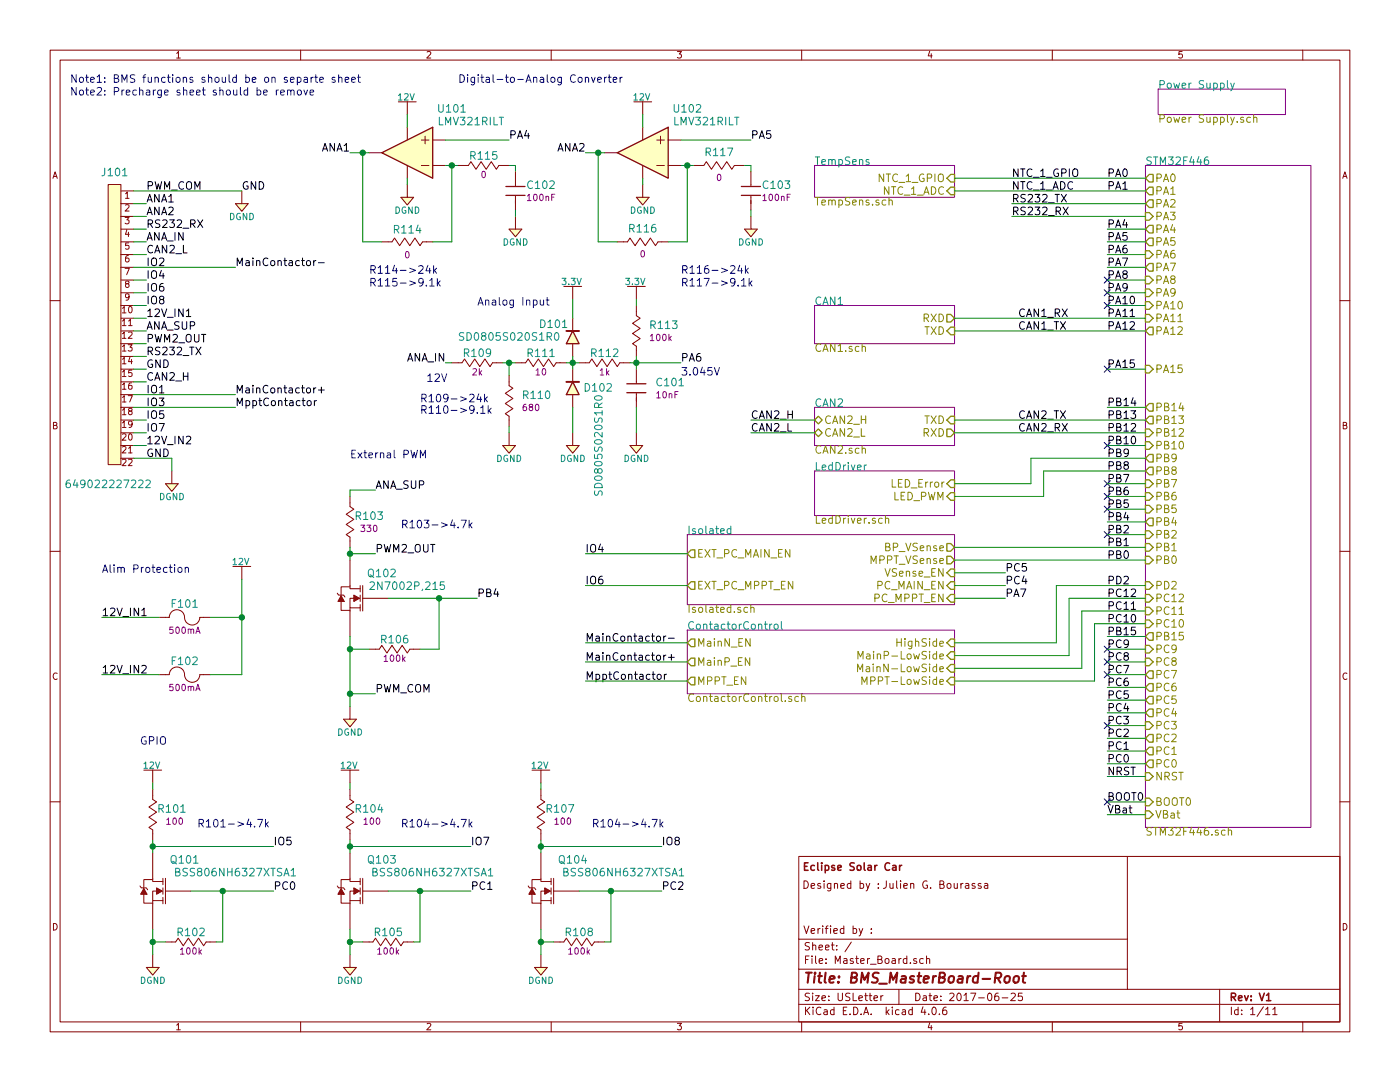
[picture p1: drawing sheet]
<svg xmlns="http://www.w3.org/2000/svg" width="279mm" height="216mm" viewBox="0 0 279 216" stroke-linecap="round" stroke-linejoin="round" font-family="sans-serif">
<g fill="none" stroke="#840000" stroke-width=".2">
<path d="M10 10h259.4v195.9h-259.4zM12 12h255.4v191.9h-255.4zM60 10v2M110 10v2M160 10v2M210 10v2M260 10v2M21.6 36.8h2.5v55.9h-2.5zM24.1 38.1h2.6M48.3 38.1v2.5h-1.3l1.3 1.6 1.2-1.6h-1.2M73.7 30.5h2.5M81.3 36.8v2.6h1.2l-1.2 1.5-1.3-1.5h1.3"/>
<path d="M81.3 20.3v2.6M81.3 25.4v2.5M81.3 33v2.6M84.1 33h1.5M84.1 27.9h1.5M84.8 27.2v1.5M86.4 33h2.5M86.4 27.9h2.5M91.4 33h1.3M92.7 33h.8zM93.5 33l.5-.7 1 1.5 1-1.5 1 1.5 1-1.5 1.1 1.5 .5-.8M99.6 33h.7z"/>
<path d="M100.3 33h1.3M102.9 34.3v2.8M102.9 39.1v2.8M120.6 30.5h2.6M128.3 36.8v2.6h1.2l-1.2 1.5-1.3-1.5h1.3M128.3 20.3v2.6M128.3 25.4v2.5M128.3 33v2.6M131.1 33h1.5M131.1 27.9h1.5M131.8 27.2v1.5M133.3 33h2.6"/>
<path d="M133.3 27.9h2.6M138.4 33h1.3M139.7 33h.8zM140.5 33l.5-.7 1 1.5 1-1.5 1 1.5 1-1.5 1 1.5 .6-.8M146.6 33h.7zM147.3 33h1.3M149.9 34.3v2.8M149.9 39.1v2.8M10 60h2M24.1 40.6h2.6M24.1 43.2h2.6M24.1 45.7h2.6"/>
<path d="M24.1 48.3h2.6M24.1 50.8h2.6M24.1 53.3h2.6M24.1 55.9h2.6M24.1 58.4h2.6M76.2 48.3h1.3M77.5 48.3h.7zM78.2 48.3l.5-.8 1.1 1.5 1-1.5 1 1.5 1-1.5 1 1.5 .5-.7M84.3 48.3h.8zM85.1 48.3h1.3M102.9 43.2v2.5h1.2l-1.2 1.5-1.3-1.5h1.3M114.3 57.2v2.5"/>
<path d="M123.2 48.3h1.3M124.5 48.3h.7zM125.2 48.3l.5-.8 1 1.5 1.1-1.5 1 1.5 1-1.5 1 1.5 .5-.7M127 57.2v2.5M131.3 48.3h.8zM132.1 48.3h1.2M149.9 43.2v2.5h1.2l-1.2 1.5-1.3-1.5h1.3M267.4 60h2M90.2 72.4h1.2M91.4 72.4h.8zM92.2 72.4l.5-.8 1 1.6 1-1.6 1.1 1.6 1-1.6 1 1.6 .5-.8M98.3 72.4h.8z"/>
<path d="M99.1 72.4h1.2M101.6 76.2v.8zM101.6 77l.8 .5-1.6 1 1.6 1-1.6 1 1.6 1-1.6 1.1 .8 .5M101.6 74.9v1.3M102.9 72.4h1.2M104.1 72.4h.8zM104.9 72.4l.5-.8 1 1.6 1-1.6 1.1 1.6 1-1.6 1 1.6 .5-.8M111 72.4h.8zM111.8 72.4h1.2M114.3 63.5v2.5M114.3 68.6v2.5M114.3 73.7v2.5"/>
<path d="M114.3 78.7v2.6M115.6 72.4h1.2M116.8 72.4h.8zM117.6 72.4l.5-.8 1 1.6 1-1.6 1.1 1.6 1-1.6 1 1.6 .5-.8M123.7 72.4h.8zM124.5 72.4h1.2M127 62.2v.8zM127 69.1v.8zM127 63l.8 .5-1.6 1 1.6 1-1.6 1 1.6 1.1-1.6 1 .8 .5M127 61v1.2M127 69.9v1.2M127 73.7v2.8"/>
<path d="M127 78.5v2.8M34.3 94v2.5h-1.3l1.3 1.5 1.3-1.5h-1.3M69.8 99.1v1.2M101.6 83.1v.7zM101.6 86.4v2.5h-1.3l1.3 1.5 1.3-1.5h-1.3M101.6 83.8v1.3M114.3 86.4v2.5h-1.3l1.3 1.5 1.3-1.5h-1.3M127 86.4v2.5h-1.3l1.3 1.5 1.3-1.5h-1.3M10 110h2M48.3 113v2.6M67.3 118.4l.3 .3h1l.2 .4M69.8 100.3v.8z"/>
<path d="M69.8 107.2v.8zM69.8 111.8v5.7h2.1M69.8 117.1h-1.7v1.6M69.8 101.1l.8 .5-1.5 1 1.5 1-1.5 1 1.5 1.1-1.5 1 .7 .5M69.8 108v1.2M70.6 119.4h-.8v1.9h2.1M71.9 116.8v1.3M71.9 118.7v1.3M72.4 116.8v5.1M72.4 119.4h5.1M267.4 110h2M31.7 123.2h1.3"/>
<path d="M31.7 134.6h1.3M33 123.2h.8zM33 134.6h.8zM33.8 123.2a1.57 1.57 0 0 1 1.8-1.5 1.57 1.57 0 0 1 1.3 1.9 1.53 1.53 0 0 0 1.7 1.1 1.53 1.53 0 0 0 1.3-1.5M33.8 134.6a1.57 1.57 0 0 1 1.8-1.5 1.57 1.57 0 0 1 1.3 1.9 1.53 1.53 0 0 0 1.7 1.1 1.53 1.53 0 0 0 1.3-1.5M39.9 123.2h.7zM39.9 134.6h.7zM40.6 123.2h1.3M40.6 134.6h1.3M68.1 120v1.8h1.7M68.6 120h.1M69.8 121.3v5.7"/>
<path d="M71.9 120.7v1.2M73.7 129.5h1.2M74.9 129.5h.8zM75.7 129.5l.5-.7 1 1.5 1-1.5 1 1.5 1.1-1.5 1 1.5 .5-.8M81.8 129.5h.7zM82.5 129.5h1.3M10 160h2M30.5 158.8v.7zM30.5 159.5l.7 .5-1.5 1 1.5 1.1-1.5 1 1.5 1-1.5 1 .8 .5M30.5 153.7v2.5M30.5 157.5v1.3M69.8 158.8v.7z"/>
<path d="M69.8 141v2.5h-1.2l1.2 1.5 1.3-1.5h-1.3M69.8 159.5l.8 .5-1.5 1 1.5 1.1-1.5 1 1.5 1-1.5 1 .7 .5M69.8 153.7v2.5M69.8 157.5v1.3M107.9 158.8v.7zM107.9 159.5l.8 .5-1.5 1 1.5 1.1-1.5 1 1.5 1-1.5 1 .7 .5M107.9 153.7v2.5M107.9 157.5v1.3M267.4 160h2M27.9 176.8l.3 .4h1l.3 .3M28.7 178.4v1.8h1.8M29.2 178.4h.1"/>
<path d="M30.5 165.6v.8zM30.5 170.2v5.7h2M30.5 175.5h-1.8v1.7M30.5 166.4v1.2M30.5 179.7v5.7M31.2 177.8h-.7v1.9h2M32.5 175.3v1.2M32.5 177.2v1.2M32.5 179.1v1.2M33 175.3v5M33 177.8h5.1M67.3 176.8l.3 .4h1l.2 .3"/>
<path d="M68.1 178.4v1.8h1.7M68.6 178.4h.1M69.8 165.6v.8zM69.8 170.2v5.7h2.1M69.8 175.5h-1.7v1.7M69.8 166.4v1.2M69.8 179.7v5.7M70.6 177.8h-.8v1.9h2.1M71.9 175.3v1.2M71.9 177.2v1.2M71.9 179.1v1.2M72.4 175.3v5"/>
<path d="M72.4 177.8h5.1M105.4 176.8l.3 .4h1l.2 .3M106.2 178.4v1.8h1.7M106.7 178.4h.1M107.9 165.6v.8zM107.9 170.2v5.7h2.1M107.9 175.5h-1.7v1.7M107.9 166.4v1.2M107.9 179.7v5.7M108.7 177.8h-.8v1.9h2.1M110 175.3v1.2M110 177.2v1.2"/>
<path d="M110 179.1v1.2M110.5 177.8h5.1M110.5 175.3v5M159.4 170.9h108v33h-108zM173.6 176.3l-.5 1.3-.3 .2M175.3 177.1v.2M175.3 176.4v.1M194.6 176.4a.37 .37 0 0 0-.6 .1l.1 .2 .5 .1v.2l-.2 .3-.4-.1M195.8 176.4a.37 .37 0 0 0-.6 .1l.1 .2 .5 .1 .1 .2-.3 .3-.4-.1M196.5 176.4h.6v.9M197.1 176.6l-.5 .1-.2 .2 .2 .4 .5-.1M225 170.9v26.5"/>
<path d="M30.5 190.5v2.5h-1.3l1.3 1.6 1.2-1.6h-1.2M33 188h1.3M34.3 188h.8zM35.1 188l.5-.8 1 1.5 1-1.5 1 1.5 1-1.5 1 1.5 .5-.7M41.1 188h.8zM41.9 188h1.3M69.8 190.5v2.5h-1.2l1.2 1.6 1.3-1.6h-1.3M72.4 188h1.3M73.7 188h.7zM74.4 188l.5-.8 1 1.5 1.1-1.5 1 1.5 1-1.5 1 1.5 .5-.7M80.5 188h.8zM81.3 188h1.2"/>
<path d="M107.9 190.5v2.5h-1.2l1.2 1.6 1.3-1.6h-1.3M110.5 188h1.3M111.8 188h.7zM112.5 188l.5-.8 1 1.5 1.1-1.5 1 1.5 1-1.5 1 1.5 .5-.7M118.6 188h.8zM119.4 188h1.2M159.4 197.4h108M159.4 193.4h65.6M159.4 187.4h65.6M169.9 188l-1.3 1.9M172.2 185.3l-.5 1.3-.3 .2M173.9 186.1v.2"/>
<path d="M173.9 185.3v.2M174.4 199.2l.7-.2v-.2l-.4-.1-.3 .2 .1 .7h.6M175.8 198.7v1M176.2 198.7l-.4 .3M179.4 197.4v3M182.9 191.3a.37 .37 0 0 0-.6 .2l.1 .2 .5 .1 .1 .2-.2 .3-.5-.1M184.3 191.3h-.5l-.3 .2 .1 .6 .2 .2 .5-.1M184.9 191.4l.2-.1h.4v1M184.9 190.8v1.5M199.2 198.2h-.4a1.11 1.11 0 0 0-.1 1.4l.4 .1 .2-.2 .1-.5-.3-.2h-.4l-.2 .2M200 199.1h1.1M201.8 198.3l.6-.1 .2 .4-.9 1.1h.9"/>
<path d="M204 198.2h-.7l-.1 .7 .2-.1h.5l.2 .2-.1 .5-.2 .2-.6-.2M243.4 197.4v6.5M60 203.9v2M110 203.9v2M159.4 200.4h108M160 203.9v2M184.2 200.9l-.4 1.1h1M185.3 202.3v.2M186.1 201.1l.2-.1a.8 .8 0 0 1 .6 .7 .8 .8 0 0 1-.6 .8l-.2-.2-.1-.4zM187.5 202.3v.2M188.8 201h-.4a1.11 1.11 0 0 0-.1 1.4l.4 .1 .2-.2 .1-.5-.3-.3-.4 .1-.2 .2M210 203.9v2"/>
<path d="M252.6 201.4l.4-.4v1.5M252.6 202.5h.8M254 201.4l.4-.4v1.5M254 202.5h.9M260 203.9v2"/>
</g>
<path d="M178.2 172.7h.6v1M178.8 173l-.5 .1-.2 .2 .2 .4 .5-.1M179.5 172.7v1M180 172.7l-.5 .2M252.8 199.7h.8" fill="none" stroke="#840000" stroke-width=".3"/>
<path d="M200.6 194.9l.3-.1h.5l.1 .3v.6a.54 .54 0 0 1-.5 .4 .54 .54 0 0 1-.6-.4zM202.4 194.9l.3-.1h.5l.2 .3-.1 .6a.54 .54 0 0 1-.5 .4 .54 .54 0 0 1-.6-.4zM204 194.8h.7M204.3 194.1l-.2 1.7 .1 .2 .4 .1" fill="none" stroke="#840000" stroke-width=".41"/>
<path d="M231.1 17.8h25.4v5.1h-25.4zM162.6 33h27.9v6.4h-27.9zM228.6 33h33v132.1h-33zM162.6 61h27.9v7.6h-27.9zM162.6 81.3h27.9v7.6h-27.9zM162.6 94h27.9v8.9h-27.9zM137.2 106.7h53.3v14h-53.3zM137.2 125.7h53.3v12.7h-53.3z" fill="none" stroke="#840084" stroke-width=".2"/>
<g fill="none" stroke="#008484" stroke-width=".2">
<path d="M245 16.1v1.3l.2 .2M245.6 16.6l.4 1M246.3 16.6l-.5 1.4-.2 .1M241.1 31.3l-.5 .1a.99 .99 0 0 0 0 1.4l.5-.1 .1-.5-.3-.3h-.3l-.3 .3M92.6 66.4a.62 .62 0 0 0-.9 .1v.5l.8 .3v.4a.62 .62 0 0 1-.8 .1M110.8 66.5l.2-.1a.81 .81 0 0 1 .6 .7 .81 .81 0 0 1-.6 .8l-.2-.2-.2-.4zM118.8 79.1a.81 .81 0 0 1 1.4 .4 .86 .86 0 0 1-.8 .4 .86 .86 0 0 1-.8-.6zM13.9 95.8l-.4 .1a.99 .99 0 0 0 0 1.4l.5-.1 .1-.6-.3-.2h-.3l-.3 .2M29.1 95.9l.6-.1 .3 .4-.9 1.1h.9M118.7 97.9a.62 .62 0 0 0 .1 .9h.4l.4-.8h.4a.62 .62 0 0 1 .1 .8M172.9 92.8l-.4 .3M73.8 116.3l.6-.2 .3 .4-.9 1.1h.9"/>
<path d="M88.6 116.1h-.7l-.1 .7 .3-.1 .5 .1 .1 .5-.3 .3-.6-.1M145.8 105.6l-.4-.1-.3 .3v.4l.2 .2h.5M145.8 105v1.5M154.1 124.5l-.5 .3M154.6 124.7l.2-.2 .4 .2 .1 .6-.2 .2-.3 .1-.2-.2zM155.9 124v1.3l.3 .3M35.1 174l.6-.1 .2-.2-.1-.3-.2-.1h-.5v1.5h.5l.3-.2v-.3l-.3-.3M58.1 173.7l.4-.4v1.5M58.1 174.8h.9M74.4 174l.7-.1 .1-.2v-.3l-.3-.1h-.5v1.5h.6l.2-.2 .1-.3-.4-.3M97.5 173.7l.4-.4v1.5M97.5 174.8h.8"/>
<path d="M112.5 174l.7-.1 .1-.2v-.3l-.3-.1h-.5v1.5h.6l.2-.2 .1-.3-.4-.3M135.6 173.7l.4-.4v1.5M135.6 174.8h.8"/>
</g>
<g fill="none" stroke="#848400" stroke-width=".2">
<path d="M177.4 39.4v1.5M249.6 23.5l-.5-.1-.3 .3v.4l.2 .2h.6M250.2 23.5h.1a.36 .36 0 0 1 .6 .1v.8M250.2 22.9v1.5M177.4 40.1l.1-.1a.36 .36 0 0 1 .6 .1v.8M172.1 69.3v-.1a.36 .36 0 0 1 .6 .1v.8M172.1 89.6v-.1a.36 .36 0 0 1 .6 .2v.7M176.7 103.6l.1-.1a.36 .36 0 0 1 .6 .1v.8M176.7 102.9v1.5M149.2 121.3l-.4-.1-.3 .3v.4l.1 .2h.6M149.8 121.3h.1a.36 .36 0 0 1 .6 .1v.8M149.8 120.7v1.5"/>
<path d="M158 139h-.4l-.2 .2 .1 .2 .5 .1v.4h-.6M159.4 139h-.5l-.3 .3v.4l.2 .2h.6M160 139.1l.1-.1a.36 .36 0 0 1 .6 .2v.8M160 138.5v1.5M171.1 134v-1.5l.6 1.1 .5-1.1v1.5M171.2 131.5v-1.5l.5 1.1 .5-1.1v1.5M172 136.6v-1.5l.5 1 .5-1v1.5M235.3 122.6h.9M245.1 165.8l.1-.1a.36 .36 0 0 1 .6 .2v.7M245.1 165.1v1.5"/>
</g>
<g fill="none" stroke="#848400" stroke-width=".25">
<path d="M189.7 34.8h.8v1.5h-.8l-.7-.7zM189.7 37.3h.8v1.6h-.8l-.7-.8zM229.4 34.8h.7v1.5h-.7l-.8-.7zM229.4 37.3h.7v1.6h-.7l-.8-.8zM229.4 39.9h.7v1.5h-.7l-.8-.8zM228.6 55.1h.8l.7 .8-.7 .7h-.8zM228.6 57.7h.8l.7 .7-.7 .8h-.8zM228.6 50h.8l.7 .8-.7 .8h-.8zM228.6 42.4h.8l.7 .8-.7 .7h-.8zM229.4 45h.7v1.5h-.7l-.8-.8zM229.4 47.5h.7v1.5h-.7l-.8-.7zM229.4 52.6h.7v1.5h-.7l-.8-.8z"/>
<path d="M189 66l.7-.7h.8v1.5h-.8zM189 62.7h.7l.8 .8-.8 .8h-.7zM228.6 60.2h.8l.7 .8-.7 .7h-.8zM228.6 62.7h.8l.7 .8-.7 .8h-.8zM228.6 72.9h.8l.7 .8-.7 .7h-.8zM229.4 65.3h.7v1.5h-.7l-.8-.8zM162.6 83.8l.7-.7 .8 .7-.8 .8zM162.6 86.4l.7-.8 .8 .8-.8 .7zM189 83.8l.7-.7h.8v1.5h-.8zM189 85.6h.7l.8 .8-.8 .7h-.7zM189.7 98.3h.8v1.5h-.8l-.7-.7zM189.7 95.8h.8v1.5h-.8l-.7-.8z"/>
<path d="M228.6 88.1h.8l.7 .8-.7 .8h-.8zM228.6 85.6h.8l.7 .8-.7 .7h-.8zM228.6 83.8l.8-.7h.7v1.5h-.7zM228.6 98.3h.8l.7 .8-.7 .7h-.8zM228.6 95.8h.8l.7 .7-.7 .8h-.8zM228.6 94l.8-.8h.7v1.5h-.7zM229.4 80.5h.7v1.5h-.7l-.8-.7zM229.4 90.7h.7v1.5h-.7l-.8-.8zM137.2 110.5l.7-.8h.8v1.6h-.8zM137.9 116.1h.8v1.5h-.8l-.7-.8zM189 119.4l.7-.8h.8v1.5h-.8zM189 108.5h.7l.8 .7-.8 .8h-.7z"/>
<path d="M189 114.3l.7-.8h.8v1.6h-.8zM189 111h.7l.8 .8-.8 .7h-.7zM189.7 116.1h.8v1.5h-.8l-.7-.8zM228.6 111h.8l.7 .8-.7 .7h-.8zM228.6 108.5h.8l.7 .7-.7 .8h-.8zM228.6 105.9h.8l.7 .8-.7 .7h-.8zM228.6 118.6h.8l.7 .8-.7 .7h-.8zM228.6 116.1h.8l.7 .7-.7 .8h-.8zM228.6 100.8h.8l.7 .8-.7 .8h-.8zM229.4 103.4h.7v1.5h-.7l-.8-.8zM137.9 127.5h.8v1.5h-.8l-.7-.7zM137.9 131.3h.8v1.5h-.8l-.7-.7z"/>
<path d="M137.9 135.1h.8v1.6h-.8l-.7-.8zM189 130.8l.7-.8h.8v1.6h-.8zM189.7 127.5h.8v1.5h-.8l-.7-.7zM189.7 132.6h.8v1.5h-.8l-.7-.7zM189.7 135.1h.8v1.6h-.8l-.7-.8zM228.6 131.3h.8l.7 .8-.7 .7h-.8zM228.6 128.8h.8l.7 .7-.7 .8h-.8zM228.6 123.7h.8l.7 .8-.7 .7h-.8zM228.6 121.2h.8l.7 .7-.7 .8h-.8zM229.4 138.9h.7v1.6h-.7l-.8-.8zM229.4 126.2h.7v1.6h-.7l-.8-.8zM229.4 136.4h.7v1.5h-.7l-.8-.7z"/>
<path d="M229.4 133.9h.7v1.5h-.7l-.8-.8zM228.6 152.4l.8-.8h.7v1.6h-.7zM228.6 144h.8l.7 .8-.7 .7h-.8zM228.6 142.2l.8-.7h.7v1.5h-.7zM228.6 159.3h.8l.7 .7-.7 .8h-.8zM228.6 154.2h.8l.7 .7-.7 .8h-.8zM229.4 149.1h.7v1.5h-.7l-.8-.7zM229.4 146.6h.7v1.5h-.7l-.8-.8zM228.6 161.8h.8l.7 .8-.7 .7h-.8z"/>
</g>
<g fill="none" stroke="#000" stroke-width=".2">
<path d="M62.6 52v1M63 52l-.4 .3M63.6 52.4h1.1M37.2 63.2h.9M62.7 79.9v1M63 77.4l-.4 .3M63.2 79.9l-.5 .3M63.6 77.8h1.1M64.1 77.2v1.2M61.4 80.1l.2-.2 .4 .2 .1 .6-.1 .2h-.4l-.2-.1zM28.3 122.9h.9M131.2 134.7l.2-.2 .5 .2 .1 .6-.2 .2-.4 .1-.2-.2z"/>
<path d="M132.5 126.9v1M132.6 134.5v1.1M132.9 130.7l-.4 .3M132.9 126.9l-.4 .3M133 134.5l-.4 .3M133.4 131.2h1.2M133.4 127.4h1.2M134 130.6v1.1M225.8 121.6h.8"/>
</g>
<g fill="#ffffc2" stroke="#ffffc2" stroke-width=".2">
<path d="M21.6 36.8h2.5v55.9h-2.5z"/>
<path d="M47 40.6h2.5l-1.2 1.6z"/>
<path d="M29.2 193h2.5l-1.2 1.6z"/>
<path d="M68.6 193h2.5l-1.3 1.6z"/>
<path d="M106.7 193h2.5l-1.3 1.6z"/>
<path d="M76.2 30.5l10.2-5.1v10.2z"/>
<path d="M123.2 30.5l10.1-5.1v10.2z"/>
<path d="M80 39.4h2.5l-1.2 1.5z"/>
<path d="M127 39.4h2.5l-1.2 1.5z"/>
<path d="M68.6 143.5h2.5l-1.3 1.5z"/>
<path d="M100.3 88.9h2.6l-1.3 1.5z"/>
<path d="M33 96.5h2.6l-1.3 1.5z"/>
<path d="M33 123.2h.8z"/>
<path d="M39.9 123.2h.7z"/>
<path d="M33 134.6h.8z"/>
<path d="M39.9 134.6h.7z"/>
<path d="M113 88.9h2.6l-1.3 1.5z"/>
<path d="M114.3 66l1.3 2.6h-2.6z"/>
<path d="M114.3 76.2l1.3 2.5h-2.6z"/>
<path d="M125.7 88.9h2.6l-1.3 1.5z"/>
<path d="M101.6 45.7h2.5l-1.2 1.5z"/>
<path d="M148.6 45.7h2.5l-1.2 1.5z"/>
</g>
<g fill="#840000" stroke="#840000" stroke-width=".2">
<path d="M70.6 118.7l1.2 .7-1.2 .6z"/>
<path d="M68.1 118.9l.6 1.1h-1.3z"/>
<path d="M31.2 177.2l1.2 .6-1.2 .6z"/>
<path d="M28.7 177.3l.6 1.1h-1.2z"/>
<path d="M70.6 177.2l1.2 .6-1.2 .6z"/>
<path d="M68.1 177.3l.6 1.1h-1.3z"/>
<path d="M108.7 177.2l1.2 .6-1.2 .6z"/>
<path d="M106.2 177.3l.6 1.1h-1.3z"/>
</g>
<g fill="none" stroke="#0000c2" stroke-width=".2">
<path d="M55.1 18v1M55.6 18l-.5 .3M56 18.5l.7-.2v-.3h-.5l-.2 .2 .1 .7h.6M57.4 18.1l.1-.1a.36 .36 0 0 1 .5 .2v.8M57.4 18v1M58 18.2a.35 .35 0 0 1 .4-.3 .35 .35 0 0 1 .3 .3v.8M59.4 18.1l.2-.1 .5 .1v.6l-.1 .2-.4 .1-.2-.2zM60.7 18l.3 1 .4-1M61.9 18.5l.7-.2-.1-.3h-.4l-.2 .2 .1 .7h.5M62.1 15.4v1M62.5 15.4l-.4 .3M62.8 15.4h.6"/>
<path d="M63 14.9v1.3l.4 .2M63.8 15.9l.7-.1v-.3l-.5-.1-.2 .2 .1 .8h.6M66.9 15.5l-.4-.1-.2 .2v.2l.6 .2v.4h-.6M67.6 15.6l.1-.1a.36 .36 0 0 1 .5 .1v.8M67.6 14.9v1.5M68.9 15.9l.7-.1-.1-.3-.4-.1-.2 .2 .1 .8h.5M70.2 15.9l.7-.1-.1-.3-.4-.1-.2 .2 .1 .8h.5M71.3 15.4h.6M71.6 14.9v1.3l.3 .2M118.1 15.4l.3 1 .4-1M119.3 15.9l.7-.1-.1-.3-.4-.1-.2 .2 .1 .8h.5M120.6 15.4v1"/>
<path d="M121.1 15.4l-.5 .3M121.4 15.4h.6M121.6 14.9v1.3l.4 .2M122.4 15.9l.7-.1-.1-.3-.4-.1-.2 .2 .1 .8h.5M123.7 15.4v1M124.2 15.4l-.5 .3M85.4 52.9l-.4 1.1h1M85.8 56l.4-.5v1.6M85.8 53.5v1M85.8 57.1h.8M86.5 53v1.5M86.7 53.9l.4 .6"/>
<path d="M87.1 53.5l-.6 .6M87.3 55.5v1.6M87.4 56.5l.5 .6M87.9 56.1l-.6 .5M107.8 59.9v.8a.38 .38 0 0 0 .7 0M108.5 59.9v1M109 59.9h.6M109.2 59.4v1.3l.4 .2M147.6 52.9l-.4 1.1h1M148 56l.4-.5v1.6M148 57.1h.9M148 53.5v1"/>
<path d="M148.8 53v1.5M148.9 53.9l.5 .6M149.4 53.5l-.6 .6M149.5 55.5v1.6M149.7 56.5l.4 .6M150.1 56.1l-.6 .5M95.6 78.6l-.4 1.1h.9M95.9 79.2v1M96.7 78.7v1.5M96.9 79.6l.4 .6M97.3 79.2l-.6 .6M142.6 73.3l.5 1.6 .5-1.6"/>
<path d="M83.9 91.4v-1.6l.5 1.1 .5-1.1v1.6M95.9 81.4l.5-.5v1.6M95.9 82.5h.9M97.4 80.9v1.6M97.6 81.9l.4 .6M98 81.5l-.6 .5M35.6 113.4l.2-.2 .4 .2 .1 .5-.1 .2-.4 .1-.2-.1zM37 113.4v-.1a.36 .36 0 0 1 .6 .1v.8M37 113.2v1M92 103.8h1.1l-.7 1.5M93.6 103.8v1.5M93.8 104.7l.4 .6"/>
<path d="M94.2 104.3l-.6 .6M51.4 163.5h1l-.6 1.5M53 163.5v1.5M53.1 164.4l.5 .6M53.6 164l-.6 .6M92 163.5h1.1l-.7 1.5M93.6 163.5v1.5M93.8 164.4l.4 .6M94.2 164l-.6 .6M130.1 163.5h1.1l-.7 1.5M131.7 163.5v1.5M131.9 164.4l.4 .6"/>
<path d="M132.3 164l-.6 .6"/>
</g>
<path d="M76.2 30.5l10.2-5.1v10.2zM101 37.2h3.8M101 39h3.8M123.2 30.5l10.1-5.1v10.2zM148 37.2h3.8M148 39h3.8M114.3 66l1.3 2.6h-2.6zM114.3 76.2l1.3 2.5h-2.6zM125.1 76.6h3.8M125.1 78.4h3.8" fill="none" stroke="#840000" stroke-width=".25"/>
<g fill="none" stroke="#000084" stroke-width=".2">
<path d="M220.4 57.8l1.2 1.2M220.4 55.3l1.2 1.2M221.6 57.8l-1.2 1.2M221.6 55.3l-1.2 1.2M220.4 73.1l1.2 1.2M220.4 60.4l1.2 1.2M221.6 73.1l-1.2 1.2M221.6 60.4l-1.2 1.2M220.4 95.9l1.2 1.2M220.4 98.5l1.2 1.2M220.4 88.3l1.2 1.2M221.6 95.9l-1.2 1.2"/>
<path d="M221.6 98.5l-1.2 1.2M221.6 88.3l-1.2 1.2M220.4 101l1.2 1.2M220.4 106.1l1.2 1.2M221.6 101l-1.2 1.2M221.6 106.1l-1.2 1.2M220.4 128.9l1.2 1.2M220.4 131.5l1.2 1.2M220.4 134l1.2 1.2M221.6 128.9l-1.2 1.2M221.6 131.5l-1.2 1.2M221.6 134l-1.2 1.2"/>
<path d="M220.4 144.2l1.2 1.2M220.4 159.4l1.2 1.2M221.6 144.2l-1.2 1.2M221.6 159.4l-1.2 1.2"/>
</g>
<path d="M113 66h2.6M113 76.2h2.6" fill="none" stroke="#840000" stroke-width=".38"/>
<g fill="none" stroke="#008400" stroke-width=".2">
<path d="M26.7 38.1h21.6M69.8 30.5h3.9M72.4 30.5v17.8h3.8M81.3 22.9v2.5M81.3 35.6v1.2M88.9 33h2.5M88.9 27.9h12.7M90.2 33v15.3h-3.8M101.6 33h1.3v1.3M116.8 30.5h3.8M119.4 30.5v17.8h3.8M128.3 22.9v2.5"/>
<path d="M128.3 35.6v1.2M135.9 33h2.5M135.9 27.9h14M137.2 33v15.3h-3.9M148.6 33h1.3v1.3M190.5 38.1h38.1M190.5 35.6h38.1M26.7 48.3h2.5M26.7 53.3h20.3M26.7 50.8h2.5M26.7 45.7h2.5M26.7 55.9h2.5"/>
<path d="M26.7 43.2h2.5M26.7 40.6h2.5M26.7 58.4h2.5M102.9 41.9v1.3M114.3 59.7v3.8M127 59.7v1.3M149.9 41.9v1.3M201.9 43.2h26.7M201.9 40.6h26.7M221 48.3h7.6M221 53.3h7.6M221 50.8h7.6"/>
<path d="M221 45.7h7.6M221 55.9h7.6M221 58.4h7.6M26.7 78.7h20.3M26.7 73.7h2.5M26.7 71.1h2.5M26.7 68.6h2.5M26.7 66h2.5M26.7 63.5h2.5M26.7 61h2.5M26.7 76.2h2.5M88.9 72.4h1.3"/>
<path d="M100.3 72.4h2.6M101.6 72.4v2.5M113 72.4h2.6M114.3 71.1v2.6M125.7 72.4h10.2M127 71.1v2.6M190.5 66h38.1M190.5 63.5h38.1M221 73.7h7.6M221 61h7.6M26.7 91.4h7.6v2.6M26.7 88.9h2.5"/>
<path d="M26.7 86.4h2.5M26.7 83.8h2.5M26.7 81.3h20.3M74.9 97.8h-5.1v1.3M101.6 85.1v1.3M114.3 81.3v5.1M127 81.3v5.1M149.9 86.4h12.7M149.9 83.8h12.7M190.5 86.4h38.1M190.5 83.8h38.1M221 96.5h7.6"/>
<path d="M221 99.1h7.6M221 88.9h7.6M221 81.3h7.6M228.6 91.4h-22.9v5.1h-15.2M228.6 94h-20.3v5.1h-17.8M48.3 115.6v19h-6.4M69.8 109.2v2.6M69.8 110.5h5.1M77.5 119.4h17.7M87.6 119.4v10.1h-3.8M116.8 116.8h20.4M116.8 110.5h20.4"/>
<path d="M190.5 109.2h38.1M190.5 119.4h10.2M190.5 116.8h10.2M190.5 114.3h10.2M190.5 111.8h38.1M221 104.1h7.6M221 101.6h7.6M221 106.7h7.6M228.6 119.4h-15.2v11.4h-22.9M228.6 116.8h-17.8v11.5h-20.3M20.3 134.6h11.4M20.3 123.2h11.4"/>
<path d="M41.9 123.2h6.4M69.8 127v14M69.8 129.5h3.9M69.8 138.4h5.1M116.8 135.9h20.4M116.8 132.1h20.4M116.8 128.3h20.4M221 134.6h7.6M221 132.1h7.6M221 129.5h7.6M221 127h7.6M221 139.7h7.6"/>
<path d="M221 137.2h7.6M228.6 124.5h-10.2v11.4h-27.9M228.6 121.9h-12.7v11.5h-25.4M30.5 156.2v1.3M69.8 156.2v1.3M107.9 156.2v1.3M221 154.9h7.6M221 152.4h7.6M221 149.9h7.6M221 147.3h7.6M221 144.8h7.6M221 142.2h7.6"/>
<path d="M30.5 168.9h24.1M30.5 167.6v2.6M38.1 177.8h16.5M44.4 177.8v10.2h-1.2M69.8 168.9h24.2M69.8 167.6v2.6M77.5 177.8h16.5M83.8 177.8v10.2h-1.3M107.9 168.9h24.2M107.9 167.6v2.6M115.6 177.8h16.5M121.9 177.8v10.2h-1.3"/>
<path d="M221 162.6h7.6M221 160h7.6M30.5 185.4v5.1M30.5 188h2.5M69.8 185.4v5.1M69.8 188h2.6M107.9 185.4v5.1M107.9 188h2.6"/>
</g>
<g fill="#008400" stroke="#008400" stroke-width=".25">
<circle cx="72.4" cy="30.5" r=".51"/>
<circle cx="90.2" cy="33" r=".51"/>
<circle cx="119.4" cy="30.5" r=".51"/>
<circle cx="137.2" cy="33" r=".51"/>
<circle cx="127" cy="72.4" r=".51"/>
<circle cx="114.3" cy="72.4" r=".51"/>
<circle cx="101.6" cy="72.4" r=".51"/>
<circle cx="108" cy="168.9" r=".51"/>
<circle cx="69.9" cy="168.9" r=".51"/>
<circle cx="30.5" cy="168.9" r=".51"/>
<circle cx="69.9" cy="138.4" r=".51"/>
<circle cx="48.3" cy="123.2" r=".51"/>
<circle cx="69.9" cy="110.5" r=".51"/>
<circle cx="108" cy="188" r=".51"/>
<circle cx="121.9" cy="177.8" r=".51"/>
<circle cx="69.9" cy="188" r=".51"/>
<circle cx="83.8" cy="177.8" r=".51"/>
<circle cx="30.5" cy="188" r=".51"/>
<circle cx="44.5" cy="177.8" r=".51"/>
<circle cx="87.6" cy="119.4" r=".51"/>
<circle cx="69.9" cy="129.5" r=".51"/>
</g>
<text font-size="2.8" fill="#840000" x="160.4" y="196.2">Title: BMS_MasterBoard-Root</text>
<g font-size="2.1" fill="#0000c2">
<text x="14" y="16.5">Note1: BMS functions should be on separte sheet</text>
<text x="91.4" y="16.5">Digital-to-Analog Converter</text>
<text x="14" y="19">Note2: Precharge sheet should be remove</text>
<text x="73.7" y="54.6">R114-&gt;24k</text>
<text x="73.7" y="57.2">R115-&gt;9.1k</text>
<text x="135.9" y="54.6">R116-&gt;24k</text>
<text x="135.9" y="57.2">R117-&gt;9.1k</text>
<text x="95.2" y="61">Analog Input</text>
<text x="85.1" y="76.2">12V</text>
<text x="135.9" y="74.9">3.045V</text>
<text x="83.8" y="80.3">R109-&gt;24k</text>
<text x="83.8" y="82.5">R110-&gt;9.1k</text>
<text x="69.8" y="91.4">External PWM</text>
<text x="80" y="105.4">R103-&gt;4.7k</text>
<text x="20.3" y="114.3">Alim Protection</text>
<text x="27.9" y="148.6">GPIO</text>
<text x="39.4" y="165.1">R101-&gt;4.7k</text>
<text x="80" y="165.1">R104-&gt;4.7k</text>
<text x="118.1" y="165.1">R104-&gt;4.7k</text>
</g>
<g font-size="2.1" fill="#008484">
<text x="231.1" y="17.7">Power Supply</text>
<text x="87.6" y="22.5">U101</text>
<text x="134.6" y="22.5">U102</text>
<text x="87.6" y="25">LMV321RILT</text>
<text x="134.6" y="25">LMV321RILT</text>
<text x="20.5" y="35.2">J101</text>
<text x="94" y="31.9">R115</text>
<text x="140.9" y="31.1">R117</text>
<text x="162.6" y="32.9">TempSens</text>
<text x="228.6" y="32.9">STM32F446</text>
<text x="105.4" y="37.7">C102</text>
<text x="152.4" y="37.7">C103</text>
<text x="78.7" y="46.6">R114</text>
<text x="125.7" y="46.4">R116</text>
<text x="107.9" y="65.4">D101</text>
<text x="129.9" y="65.6">R113</text>
<text x="162.6" y="60.9">CAN1</text>
<text x="92.6" y="68">SD0805S020S1R0</text>
<text x="92.7" y="71.2">R109</text>
<text x="105.4" y="71.2">R111</text>
<text x="118.1" y="71.2">R112</text>
<text x="131.2" y="77.1">C101</text>
<text x="104.5" y="79.6">R110</text>
<text x="116.8" y="78.1">D102</text>
<text x="162.6" y="81.2">CAN2</text>
<text x="162.6" y="93.9">LedDriver</text>
<text x="14.5" y="97.4">649022227222</text>
<text x="120.2" y="97.9" transform="rotate(-90 120.2 97.9)">SD0805S020S1R0</text>
<text x="71.1" y="103.7">R103</text>
<text x="137.2" y="106.6">Isolated</text>
<text x="73.6" y="115.2">Q102</text>
<text x="74.8" y="117.7">2N7002P,215</text>
<text x="34.4" y="121.3">F101</text>
<text x="137.2" y="125.6">ContactorControl</text>
<text x="76.2" y="128.4">R106</text>
<text x="34.4" y="132.7">F102</text>
<text x="31.7" y="162.2">R101</text>
<text x="71.1" y="162.2">R104</text>
<text x="109.2" y="162.2">R107</text>
<text x="34.2" y="172.3">Q101</text>
<text x="73.6" y="172.3">Q103</text>
<text x="111.7" y="172.3">Q104</text>
<text x="35.7" y="174.9">BSS806NH6327XTSA1</text>
<text x="75.1" y="174.9">BSS806NH6327XTSA1</text>
<text x="113.2" y="174.9">BSS806NH6327XTSA1</text>
<text x="35.6" y="186.8">R102</text>
<text x="74.9" y="186.8">R105</text>
<text x="113" y="186.8">R108</text>
</g>
<g font-size="2.1">
<text x="101.6" y="27.7">PA4</text>
<text x="149.9" y="27.7">PA5</text>
<text x="64.1" y="30.2">ANA1</text>
<text x="111.1" y="30.2">ANA2</text>
<text x="201.9" y="35.3">NTC_1_GPIO</text>
<text x="221" y="35.3">PA0</text>
<text x="29.2" y="37.8">PWM_COM</text>
<text x="29.2" y="40.4">ANA1</text>
<text x="48.3" y="37.8">GND</text>
<text x="201.9" y="40.4">RS232_TX</text>
<text x="201.9" y="37.8">NTC_1_ADC</text>
<text x="221" y="37.8">PA1</text>
<text x="29.2" y="42.9">ANA2</text>
<text x="29.2" y="45.5">RS232_RX</text>
<text x="201.9" y="42.9">RS232_RX</text>
<text x="221" y="45.5">PA4</text>
<text x="29.2" y="50.5">CAN2_L</text>
<text x="29.2" y="48">ANA_IN</text>
<text x="29.2" y="53.1">IO2</text>
<text x="47" y="53.1">MainContactor-</text>
<text x="221" y="48">PA5</text>
<text x="221" y="50.5">PA6</text>
<text x="221" y="53.1">PA7</text>
<text x="29.2" y="55.6">IO4</text>
<text x="29.2" y="58.2">IO6</text>
<text x="221" y="55.6">PA8</text>
<text x="221" y="58.2">PA9</text>
<text x="29.2" y="60.7">IO8</text>
<text x="29.2" y="63.2">12V_IN1</text>
<text x="29.2" y="65.8">ANA_SUP</text>
<text x="203.2" y="63.2">CAN1_RX</text>
<text x="203.2" y="65.8">CAN1_TX</text>
<text x="221" y="60.7">PA10</text>
<text x="221" y="63.2">PA11</text>
<text x="221" y="65.8">PA12</text>
<text x="29.2" y="68.3">PWM2_OUT</text>
<text x="29.2" y="70.9">RS232_TX</text>
<text x="29.2" y="75.9">CAN2_H</text>
<text x="29.2" y="73.4">GND</text>
<text x="81" y="72.1">ANA_IN</text>
<text x="135.9" y="72.1">PA6</text>
<text x="221" y="73.4">PA15</text>
<text x="29.2" y="78.5">IO1</text>
<text x="29.2" y="83.6">IO5</text>
<text x="29.2" y="81">IO3</text>
<text x="47" y="78.5">MainContactor+</text>
<text x="47" y="81">MpptContactor</text>
<text x="149.9" y="83.6">CAN2_H</text>
<text x="203.2" y="83.6">CAN2_TX</text>
<text x="221" y="81">PB14</text>
<text x="221" y="83.6">PB13</text>
<text x="29.2" y="86.1">IO7</text>
<text x="29.2" y="88.6">12V_IN2</text>
<text x="149.9" y="86.1">CAN2_L</text>
<text x="203.2" y="86.1">CAN2_RX</text>
<text x="221" y="86.1">PB12</text>
<text x="221" y="88.6">PB10</text>
<text x="29.2" y="91.2">GND</text>
<text x="221" y="91.2">PB9</text>
<text x="221" y="93.7">PB8</text>
<text x="74.9" y="97.5">ANA_SUP</text>
<text x="221" y="96.3">PB7</text>
<text x="221" y="98.8">PB6</text>
<text x="221" y="101.3">PB5</text>
<text x="221" y="103.9">PB4</text>
<text x="221" y="106.4">PB2</text>
<text x="74.9" y="110.2">PWM2_OUT</text>
<text x="116.8" y="110.2">IO4</text>
<text x="221" y="109">PB1</text>
<text x="221" y="111.5">PB0</text>
<text x="95.2" y="119.1">PB4</text>
<text x="116.8" y="116.6">IO6</text>
<text x="200.7" y="114">PC5</text>
<text x="200.7" y="116.6">PC4</text>
<text x="200.7" y="119.1">PA7</text>
<text x="221" y="119.1">PC12</text>
<text x="221" y="116.6">PD2</text>
<text x="20.3" y="122.9">12V_IN1</text>
<text x="221" y="121.7">PC11</text>
<text x="221" y="124.2">PC10</text>
<text x="116.8" y="131.8">MainContactor+</text>
<text x="116.8" y="128">MainContactor-</text>
<text x="221" y="126.7">PB15</text>
<text x="221" y="129.3">PC9</text>
<text x="221" y="131.8">PC8</text>
<text x="20.3" y="134.4">12V_IN2</text>
<text x="116.8" y="135.6">MpptContactor</text>
<text x="221" y="134.4">PC7</text>
<text x="221" y="136.9">PC6</text>
<text x="74.9" y="138.2">PWM_COM</text>
<text x="221" y="139.4">PC5</text>
<text x="221" y="142">PC4</text>
<text x="221" y="144.5">PC3</text>
<text x="221" y="147.1">PC2</text>
<text x="221" y="149.6">PC1</text>
<text x="221" y="152.1">PC0</text>
<text x="221" y="154.7">NRST</text>
<text x="221" y="159.8">BOOT0</text>
<text x="221" y="162.3">VBat</text>
<text x="54.6" y="168.7">IO5</text>
<text x="94" y="168.7">IO7</text>
<text x="132.1" y="168.7">IO8</text>
<text x="54.6" y="177.5">PC0</text>
<text x="94" y="177.5">PC1</text>
<text x="132.1" y="177.5">PC2</text>
</g>
<g font-size="2.1" fill="#848400">
<text x="231.1" y="24.5">Power Supply.sch</text>
<text x="162.6" y="41">TempSens.sch</text>
<text x="175.4" y="36.3">NTC_1_GPIO</text>
<text x="176.1" y="38.9">NTC_1_ADC</text>
<text x="230.5" y="36.3">PA0</text>
<text x="230.5" y="38.9">PA1</text>
<text x="230.5" y="41.4">PA2</text>
<text x="230.5" y="46.5">PA4</text>
<text x="230.5" y="43.9">PA3</text>
<text x="230.5" y="49">PA5</text>
<text x="230.5" y="51.6">PA6</text>
<text x="230.5" y="56.6">PA8</text>
<text x="230.5" y="59.2">PA9</text>
<text x="230.5" y="54.1">PA7</text>
<text x="184.1" y="64.3">RXD</text>
<text x="230.5" y="61.7">PA10</text>
<text x="230.5" y="64.3">PA11</text>
<text x="162.6" y="70.2">CAN1.sch</text>
<text x="184.3" y="66.8">TXD</text>
<text x="230.5" y="66.8">PA12</text>
<text x="230.5" y="74.4">PA15</text>
<text x="230.5" y="82">PB14</text>
<text x="164.5" y="84.6">CAN2_H</text>
<text x="164.5" y="87.1">CAN2_L</text>
<text x="184.1" y="87.1">RXD</text>
<text x="184.3" y="84.6">TXD</text>
<text x="230.5" y="89.7">PB10</text>
<text x="230.5" y="87.1">PB12</text>
<text x="230.5" y="84.6">PB13</text>
<text x="162.6" y="90.5">CAN2.sch</text>
<text x="230.5" y="94.7">PB8</text>
<text x="230.5" y="92.2">PB9</text>
<text x="178" y="99.8">LED_PWM</text>
<text x="178" y="97.3">LED_Error</text>
<text x="230.5" y="99.8">PB6</text>
<text x="230.5" y="97.3">PB7</text>
<text x="162.6" y="104.5">LedDriver.sch</text>
<text x="230.5" y="107.4">PB2</text>
<text x="230.5" y="104.9">PB4</text>
<text x="230.5" y="102.4">PB5</text>
<text x="139.1" y="111.3">EXT_PC_MAIN_EN</text>
<text x="173.8" y="112.5">MPPT_VSense</text>
<text x="176.8" y="110">BP_VSense</text>
<text x="230.5" y="112.5">PB0</text>
<text x="230.5" y="110">PB1</text>
<text x="139.1" y="117.6">EXT_PC_MPPT_EN</text>
<text x="174.9" y="117.6">PC_MAIN_EN</text>
<text x="176.8" y="115.1">VSense_EN</text>
<text x="230.5" y="117.6">PD2</text>
<text x="137.2" y="122.3">Isolated.sch</text>
<text x="174.4" y="120.1">PC_MPPT_EN</text>
<text x="230.5" y="125.2">PC10</text>
<text x="230.5" y="122.7">PC11</text>
<text x="230.5" y="120.1">PC12</text>
<text x="139.1" y="129">MainN_EN</text>
<text x="172.9" y="131.6">MainP-LowSide</text>
<text x="179.4" y="129">HighSide</text>
<text x="230.5" y="127.8">PB15</text>
<text x="230.5" y="130.3">PC9</text>
<text x="139.1" y="132.8">MainP_EN</text>
<text x="139.1" y="136.7">MPPT_EN</text>
<text x="172.8" y="134.1">MainN-LowSide</text>
<text x="173.2" y="136.7">MPPT-LowSide</text>
<text x="230.5" y="137.9">PC6</text>
<text x="230.5" y="135.4">PC7</text>
<text x="230.5" y="132.8">PC8</text>
<text x="137.2" y="140.1">ContactorControl.sch</text>
<text x="230.5" y="143">PC4</text>
<text x="230.5" y="140.5">PC5</text>
<text x="230.5" y="148.1">PC2</text>
<text x="230.5" y="145.5">PC3</text>
<text x="230.5" y="153.2">PC0</text>
<text x="230.5" y="150.6">PC1</text>
<text x="230.5" y="155.7">NRST</text>
<text x="230.5" y="160.8">BOOT0</text>
<text x="228.6" y="166.7">STM32F446.sch</text>
<text x="230.5" y="163.3">VBat</text>
</g>
<g font-size="2.1" fill="#840000">
<text x="160.2" y="173.7">Eclipse Solar Car</text>
<text x="160.1" y="177.3">Designed by :</text>
<text x="176.1" y="177.3">Julien G. Bourassa</text>
<text x="160.3" y="186.3">Verified by :</text>
<text x="160.4" y="189.6">Sheet: /</text>
<text x="160.4" y="192.3">File: Master_Board.sch</text>
<text x="160.4" y="202.5">KiCad E.D.A. kicad 4.0.6</text>
<text x="160.4" y="199.7">Size: USLetter</text>
<text x="182.4" y="199.7">Date: 2017-06-25</text>
<text x="245.4" y="199.7">Rev: V1</text>
<text x="245.4" y="202.5">Id: 1/11</text>
</g>
<g font-size="1.8" fill="#840000">
<text x="35" y="11.6">1</text>
<text x="85" y="11.6">2</text>
<text x="135" y="11.6">3</text>
<text x="185" y="11.6">4</text>
<text x="235" y="11.6">5</text>
<text x="10.4" y="35.6">A</text>
<text x="267.8" y="35.6">A</text>
<text x="24.9" y="39.6">1</text>
<text x="24.9" y="42.2">2</text>
<text x="24.9" y="44.7">3</text>
<text x="24.9" y="47.2">4</text>
<text x="24.9" y="49.8">5</text>
<text x="24.9" y="52.3">6</text>
<text x="24.9" y="54.9">7</text>
<text x="24.9" y="57.4">8</text>
<text x="24.9" y="59.9">9</text>
<text x="24.4" y="62.5">10</text>
<text x="24.4" y="65">11</text>
<text x="24.4" y="67.6">12</text>
<text x="24.4" y="70.1">13</text>
<text x="24.4" y="72.6">14</text>
<text x="24.4" y="75.2">15</text>
<text x="24.4" y="77.7">16</text>
<text x="24.4" y="80.3">17</text>
<text x="24.4" y="82.8">18</text>
<text x="10.4" y="85.6">B</text>
<text x="24.4" y="87.9">20</text>
<text x="24.4" y="85.3">19</text>
<text x="267.8" y="85.6">B</text>
<text x="24.4" y="90.4">21</text>
<text x="24.4" y="93">22</text>
<text x="10.4" y="135.6">C</text>
<text x="267.8" y="135.6">C</text>
<text x="10.4" y="185.6">D</text>
<text x="267.8" y="185.6">D</text>
<text x="35" y="205.5">1</text>
<text x="85" y="205.5">2</text>
<text x="135" y="205.5">3</text>
<text x="185" y="205.5">4</text>
<text x="235" y="205.5">5</text>
</g>
<g font-size="1.8" fill="#008484">
<text x="79.5" y="20">12V</text>
<text x="126.4" y="20">12V</text>
<text x="45.7" y="43.9">DGND</text>
<text x="78.7" y="42.6">DGND</text>
<text x="125.7" y="42.6">DGND</text>
<text x="100.3" y="49">DGND</text>
<text x="147.3" y="49">DGND</text>
<text x="112.2" y="56.8">3.3V</text>
<text x="124.9" y="56.8">3.3V</text>
<text x="99" y="92.2">DGND</text>
<text x="111.7" y="92.2">DGND</text>
<text x="124.4" y="92.2">DGND</text>
<text x="31.7" y="99.8">DGND</text>
<text x="46.4" y="112.7">12V</text>
<text x="67.3" y="146.8">DGND</text>
<text x="28.7" y="153.4">12V</text>
<text x="68" y="153.4">12V</text>
<text x="106.1" y="153.4">12V</text>
<text x="27.9" y="196.3">DGND</text>
<text x="67.3" y="196.3">DGND</text>
<text x="105.4" y="196.3">DGND</text>
</g>
<g font-size="1.8" fill="#840084">
<text x="96" y="35.5">0</text>
<text x="105.4" y="40.1">100nF</text>
<text x="143" y="36.1">0</text>
<text x="152.4" y="40.1">100nF</text>
<text x="80.8" y="51.5">0</text>
<text x="127.8" y="51.3">0</text>
<text x="129.9" y="68">100k</text>
<text x="94.3" y="74.9">2k</text>
<text x="107" y="74.9">10</text>
<text x="119.7" y="74.9">1k</text>
<text x="104.5" y="82">680</text>
<text x="131.1" y="79.5">10nF</text>
<text x="72.2" y="106.1">330</text>
<text x="33.9" y="126.4">500mA</text>
<text x="33.9" y="137.9">500mA</text>
<text x="76.8" y="132">100k</text>
<text x="33.4" y="164.5">100</text>
<text x="72.7" y="164.5">100</text>
<text x="110.8" y="164.5">100</text>
<text x="36.1" y="190.4">100k</text>
<text x="75.5" y="190.4">100k</text>
<text x="113.6" y="190.4">100k</text>
</g>
</svg>
